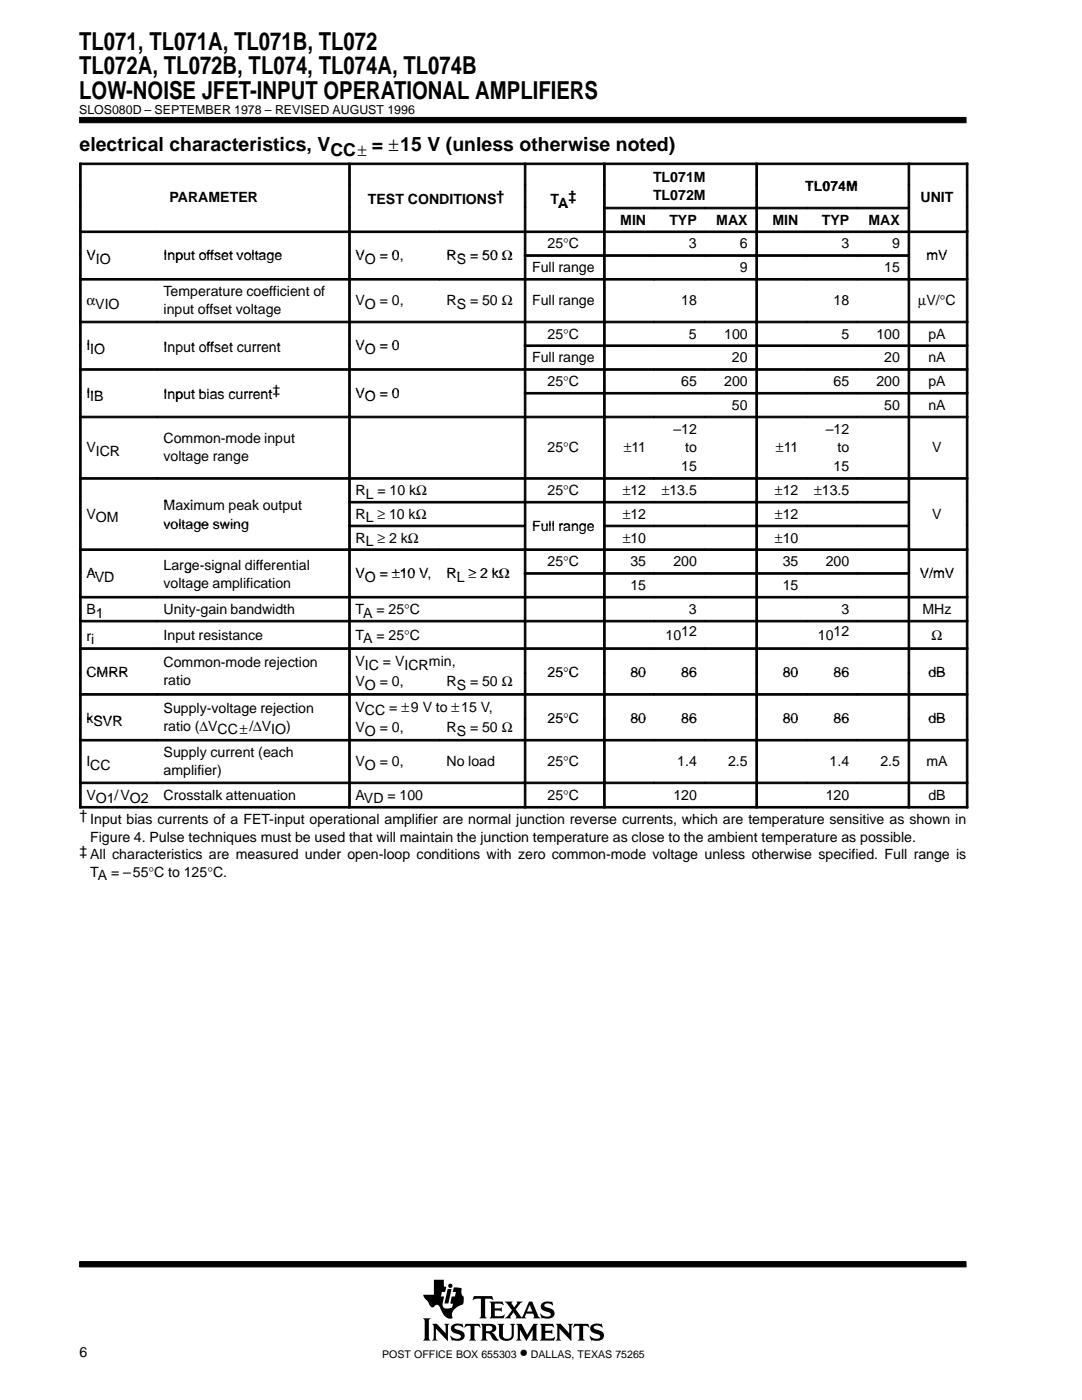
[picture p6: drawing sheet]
<svg xmlns="http://www.w3.org/2000/svg" width="216mm" height="279mm" viewBox="0 0 216 279" stroke-linecap="round" stroke-linejoin="round" font-family="sans-serif">
<g fill="#000" stroke="#000" stroke-width=".2">
<path d="M15.9 23.4h176.9v1.1h-176.9z" fill-rule="evenodd"/>
<path d="M15.9 251.8h176.9v1h-176.9z" fill-rule="evenodd"/>
</g>
<g fill="#000">
<path d="M89.3 257.3h.8l-.6 2.8h-.8z"/>
<path d="M84.4 263.1h1.5l-.3 .3v3.8l.3 .3h-1.5l.3-.5v-3.4z" fill-rule="evenodd"/>
<path d="M86.2 264.2h1l1.7 1.9v-1.5l-.3-.4h1.1l-.3 .3v3.1l-2.4-2.4v1.9l.3 .4h-1.1l.3-.5v-2.3z" fill-rule="evenodd"/>
<path d="M86.6 255.4h2v1.3l.4 .2-.2 .9h-.6l-.2 .9h.6l-.2 1.1a1.11 1.11 0 0 0 .3 1.3l.6 .1 .9-.3 .2-.7-.5-.1 .2-1.4h.7l.2-.9h-.7l.3-.9 1.5 .2v.9l.1 .5 .3 .2v1a.54 .54 0 0 1-.4 .7l-.4 .2a2.35 2.35 0 0 0-1.5 1.6v.4a.29 .29 0 0 1 .1 .3 .29 .29 0 0 1-.2 .2l-.1 .1a2.21 2.21 0 0 1-2-1.9l-.1-.1a.68 .68 0 0 0-.5-.8 .68 .68 0 0 0-.8 .4 .88 .88 0 0 1-1.1-.8l-.8-1-.2-.6h2.1z" fill-rule="evenodd"/>
<path d="M90.2 264.5a2.17 2.17 0 0 1 1.9-.2l.1-.2 .3 .8-.8-.3h-.7a.36 .36 0 0 0-.3 .4 .36 .36 0 0 0 .4 .3l.3 .1a1.19 1.19 0 0 1 1.3 1.5l-.1 .1a1.23 1.23 0 0 1-1.1 .6l-1.1-.1-.2 .1-.4-1h.1a1.37 1.37 0 0 0 2.1 .2 .6 .6 0 0 0-.8-.6 1.08 1.08 0 0 1-1-.5 1.08 1.08 0 0 1 0-1.1z" fill-rule="evenodd"/>
<path d="M92.9 264.2h2.8l.2 .8-.5-.4h-.6l-.1 .1v2.4l.3 .4h-1.4l.2-.2 .1-.3v-2.3l-.7-.1-.6 .4z" fill-rule="evenodd"/>
<path d="M94.6 258.7h3.6l.2 .8-.7-.3-.9 .1v3.4l.3 .4h-1.4l.3-.4v-3.4l-1-.1-.7 .2z" fill-rule="evenodd"/>
<path d="M95.9 264.2h2.1a.85 .85 0 0 1 1 .8 .85 .85 0 0 1-.9 .9l.4 .3 .7 1 .4 .2-.2 .1a1.11 1.11 0 0 1-1.4-.9l-.3-.4-.7-.1v1l.3 .4h-1.4l.3-.5v-2.3z" fill-rule="evenodd"/>
<path d="M97.7 259.8h2.6l.2 .7-.7-.3h-1.1v.9h1.1l.3-.2v.9l-.3-.2-1.1-.1v1.1l.1 .1h1.3l.5-.4 .1 .1-.2 .7h-2.8l.3-.6v-2.2z" fill-rule="evenodd"/>
<path d="M99.3 264.2h1.3l-.3 .3 .1 2.2 .2 .4 .8 .1a.73 .73 0 0 0 .7-.8v-1.9l-.3-.3h1l-.3 .3v2a1.56 1.56 0 0 1-1.3 1.1 1.56 1.56 0 0 1-1.5-.6l-.1-2.5z" fill-rule="evenodd"/>
<path d="M103 264.2h1.1l1.1 2.2 1.2-2.2h.9l-.3 .4v2.5l.4 .4h-1.4l.3-.4v-1.7l-1.3 2.2-1.3-2.3v1.8l.4 .4h-1.1l.3-.5v-2.3z" fill-rule="evenodd"/>
<path d="M100.7 259.8h1.6l-.2 .4 .5 .7 .6-.8-.1-.3h1.2l-.5 .3-.9 1.2 1 1.5a.22 .22 0 0 0 .3 0 .22 .22 0 0 0 .1-.2l1.3-2.8h.6l1.2 2.8 .4 .5-1.4-.1a.24 .24 0 0 0 .2-.1 .24 .24 0 0 0 0-.3l-.2-.4h-1.4l-.3 .6 .3 .3h-2.2l.2-.4-.5-.8-.7 .9 .2 .3h-1.3l.5-.4 1-1.2z" fill-rule="evenodd"/>
<path d="M108.1 260.2l.1-.1a1.87 1.87 0 0 1 1.4-.3l.4 .1 .2-.2 .2 .8-1.1-.4a.44 .44 0 0 0-.7 .4 .44 .44 0 0 0 .6 .4 1.34 1.34 0 0 1 1.4 1.4 1.13 1.13 0 0 1-1.1 .9l-.8-.1a.37 .37 0 0 0-.6 .1l-.3-1 .1-.1 .6 .5 .8 .2a.47 .47 0 0 0 .6-.5 .47 .47 0 0 0-.5-.5h-.2a1.11 1.11 0 0 1-1.2-1.6z" fill-rule="evenodd"/>
<path d="M107.7 264.2h2.6l.2 .8-.6-.4-1.1 .1v.9h1l.4-.3v.9l-.3-.2h-1.1v1.1h1.4l.5-.3-.2 .7h-2.8l.3-.5v-2.3z" fill-rule="evenodd"/>
<path d="M110.9 264.2h1l1.7 1.9v-1.5l-.3-.4h1l-.3 .4v3l-2.4-2.4v1.9l.3 .4h-1l.3-.4v-2.5z" fill-rule="evenodd"/>
<path d="M114.6 264.2h2.8l.2 .8-.5-.4h-.6l-.1 .1v2.4l.3 .4h-1.4l.3-.4v-2.4l-.1-.1h-.6l-.6 .4z" fill-rule="evenodd"/>
<path d="M118 264.5a2.12 2.12 0 0 1 1.9-.2l.1-.2 .3 .8-.8-.3h-.7a.35 .35 0 0 0-.3 .2 .35 .35 0 0 0 .2 .4l.5 .2a1.16 1.16 0 0 1 1.2 1.6 1.23 1.23 0 0 1-1.1 .6l-1.1-.1-.2 .1-.4-1 .9 .5 .7 .1a.47 .47 0 0 0 .6-.5 .47 .47 0 0 0-.6-.4 1.29 1.29 0 0 1-1.4-1.5z" fill-rule="evenodd"/>
<circle cx="89.9" cy="256.6" r=".43"/>
</g>
<g fill="#fff">
<path d="M105.7 260.4l.5 1.3h-1z"/>
<path d="M97 264.7l.6-.1a.56 .56 0 0 1 .7 .5 .56 .56 0 0 1-.7 .6h-.6z" fill-rule="evenodd"/>
</g>
<g fill="#000" stroke="#000" stroke-width=".2">
<path d="M15.9 32.5h.3v4.4h-.3z" fill-rule="evenodd"/>
<path d="M15.9 32.5h53.7v.4h-53.7z" fill-rule="evenodd"/>
<path d="M15.9 36.9h.3v4.4h-.3z" fill-rule="evenodd"/>
<path d="M69.6 32.5h.3v4.4h-.3z" fill-rule="evenodd"/>
<path d="M69.6 32.5h35v.4h-35z" fill-rule="evenodd"/>
<path d="M69.6 36.9h.3v4.4h-.3z" fill-rule="evenodd"/>
<path d="M104.6 32.5h.3v4.4h-.3z" fill-rule="evenodd"/>
<path d="M104.6 32.5h15.8v.4h-15.8z" fill-rule="evenodd"/>
<path d="M104.6 36.9h.3v4.4h-.3z" fill-rule="evenodd"/>
<path d="M120.4 32.5h.4v4.4h-.4z" fill-rule="evenodd"/>
<path d="M120.4 32.5h30.4v.4h-30.4z" fill-rule="evenodd"/>
<path d="M120.4 36.9h.4v4.4h-.4z" fill-rule="evenodd"/>
<path d="M150.8 32.5h.3v4.4h-.3z" fill-rule="evenodd"/>
<path d="M150.8 32.5h30.4v.4h-30.4z" fill-rule="evenodd"/>
<path d="M150.8 36.9h.3v4.4h-.3z" fill-rule="evenodd"/>
<path d="M181.2 32.5h.3v4.4h-.3z" fill-rule="evenodd"/>
<path d="M181.2 32.5h11.9v.4h-11.9z" fill-rule="evenodd"/>
<path d="M181.2 36.9h.3v4.4h-.3z" fill-rule="evenodd"/>
<path d="M192.8 32.5h.3v4.4h-.3z" fill-rule="evenodd"/>
<path d="M192.8 36.9h.3v4.4h-.3z" fill-rule="evenodd"/>
<path d="M15.9 41.4h.3v4.7h-.3z" fill-rule="evenodd"/>
<path d="M15.9 46.1h.3v4.7h-.3z" fill-rule="evenodd"/>
<path d="M15.9 46.1h15.4v.3h-15.4z" fill-rule="evenodd"/>
<path d="M15.9 50.8h.3v4.8h-.3z" fill-rule="evenodd"/>
<path d="M15.9 55.6h.3v8.5h-.3z" fill-rule="evenodd"/>
<path d="M15.9 55.6h15.4v.3h-15.4z" fill-rule="evenodd"/>
<path d="M31.3 46.1h38.3v.3h-38.3z" fill-rule="evenodd"/>
<path d="M31.3 55.6h38.3v.3h-38.3z" fill-rule="evenodd"/>
<path d="M69.6 41.4h.3v4.7h-.3z" fill-rule="evenodd"/>
<path d="M69.6 46.1h.3v4.7h-.3z" fill-rule="evenodd"/>
<path d="M69.6 46.1h18.1v.3h-18.1z" fill-rule="evenodd"/>
<path d="M69.6 50.8h.3v4.8h-.3z" fill-rule="evenodd"/>
<path d="M69.6 55.6h.3v8.5h-.3z" fill-rule="evenodd"/>
<path d="M69.6 55.6h18.1v.3h-18.1z" fill-rule="evenodd"/>
<path d="M87.7 46.1h16.9v.3h-16.9z" fill-rule="evenodd"/>
<path d="M87.7 55.6h16.9v.3h-16.9z" fill-rule="evenodd"/>
<path d="M104.6 41.4h.3v4.7h-.3z" fill-rule="evenodd"/>
<path d="M104.6 46.1h.3v4.7h-.3z" fill-rule="evenodd"/>
<path d="M104.6 46.1h15.8v.3h-15.8z" fill-rule="evenodd"/>
<path d="M104.6 50.8h.3v4.8h-.3z" fill-rule="evenodd"/>
<path d="M104.6 50.8h15.8v.4h-15.8z" fill-rule="evenodd"/>
<path d="M104.6 55.6h.3v8.5h-.3z" fill-rule="evenodd"/>
<path d="M104.6 55.6h15.8v.3h-15.8z" fill-rule="evenodd"/>
<path d="M120.4 41.4h.4v4.7h-.4z" fill-rule="evenodd"/>
<path d="M120.4 41.4h10.1v.3h-10.1z" fill-rule="evenodd"/>
<path d="M120.4 46.1h.4v4.7h-.4z" fill-rule="evenodd"/>
<path d="M120.4 46.1h10.1v.3h-10.1z" fill-rule="evenodd"/>
<path d="M120.4 50.8h.4v4.8h-.4z" fill-rule="evenodd"/>
<path d="M120.4 50.8h10.1v.4h-10.1z" fill-rule="evenodd"/>
<path d="M120.4 55.6h.4v8.5h-.4z" fill-rule="evenodd"/>
<path d="M120.4 55.6h10.1v.3h-10.1z" fill-rule="evenodd"/>
<path d="M130.6 41.4h10.1v.3h-10.1z" fill-rule="evenodd"/>
<path d="M130.6 46.1h10.1v.3h-10.1z" fill-rule="evenodd"/>
<path d="M130.6 50.8h10.1v.4h-10.1z" fill-rule="evenodd"/>
<path d="M130.6 55.6h10.1v.3h-10.1z" fill-rule="evenodd"/>
<path d="M140.7 41.4h10.1v.3h-10.1z" fill-rule="evenodd"/>
<path d="M140.7 46.1h10.1v.3h-10.1z" fill-rule="evenodd"/>
<path d="M140.7 50.8h10.1v.4h-10.1z" fill-rule="evenodd"/>
<path d="M140.7 55.6h10.1v.3h-10.1z" fill-rule="evenodd"/>
<path d="M150.8 41.4h.3v4.7h-.3z" fill-rule="evenodd"/>
<path d="M150.8 41.4h10.1v.3h-10.1z" fill-rule="evenodd"/>
<path d="M150.8 46.1h.3v4.7h-.3z" fill-rule="evenodd"/>
<path d="M150.8 46.1h10.1v.3h-10.1z" fill-rule="evenodd"/>
<path d="M150.8 50.8h.3v4.8h-.3z" fill-rule="evenodd"/>
<path d="M150.8 50.8h10.1v.4h-10.1z" fill-rule="evenodd"/>
<path d="M150.8 55.6h.3v8.5h-.3z" fill-rule="evenodd"/>
<path d="M150.8 55.6h10.1v.3h-10.1z" fill-rule="evenodd"/>
<path d="M161 41.4h10.1v.3h-10.1z" fill-rule="evenodd"/>
<path d="M161 46.1h10.1v.3h-10.1z" fill-rule="evenodd"/>
<path d="M161 50.8h10.1v.4h-10.1z" fill-rule="evenodd"/>
<path d="M161 55.6h10.1v.3h-10.1z" fill-rule="evenodd"/>
<path d="M171.1 41.4h10.1v.3h-10.1z" fill-rule="evenodd"/>
<path d="M171.1 46.1h10.1v.3h-10.1z" fill-rule="evenodd"/>
<path d="M171.1 50.8h10.1v.4h-10.1z" fill-rule="evenodd"/>
<path d="M171.1 55.6h10.1v.3h-10.1z" fill-rule="evenodd"/>
<path d="M181.2 41.4h.3v4.7h-.3z" fill-rule="evenodd"/>
<path d="M181.2 46.1h.3v4.7h-.3z" fill-rule="evenodd"/>
<path d="M181.2 46.1h11.9v.3h-11.9z" fill-rule="evenodd"/>
<path d="M181.2 50.8h.3v4.8h-.3z" fill-rule="evenodd"/>
<path d="M181.2 55.6h.3v8.5h-.3z" fill-rule="evenodd"/>
<path d="M181.2 55.6h11.9v.3h-11.9z" fill-rule="evenodd"/>
<path d="M192.8 41.4h.3v4.7h-.3z" fill-rule="evenodd"/>
<path d="M192.8 46.1h.3v4.7h-.3z" fill-rule="evenodd"/>
<path d="M192.8 50.8h.3v4.8h-.3z" fill-rule="evenodd"/>
<path d="M192.8 55.6h.3v8.5h-.3z" fill-rule="evenodd"/>
<path d="M15.9 64.1h.3v4.7h-.3z" fill-rule="evenodd"/>
<path d="M15.9 64.1h15.4v.3h-15.4z" fill-rule="evenodd"/>
<path d="M15.9 68.8h.3v4.8h-.3z" fill-rule="evenodd"/>
<path d="M15.9 73.6h.3v4.7h-.3z" fill-rule="evenodd"/>
<path d="M15.9 73.6h15.4v.3h-15.4z" fill-rule="evenodd"/>
<path d="M15.9 78.3h.3v4.7h-.3z" fill-rule="evenodd"/>
<path d="M31.3 64.1h38.3v.3h-38.3z" fill-rule="evenodd"/>
<path d="M31.3 73.6h38.3v.3h-38.3z" fill-rule="evenodd"/>
<path d="M69.6 64.1h.3v4.7h-.3z" fill-rule="evenodd"/>
<path d="M69.6 64.1h35v.3h-35z" fill-rule="evenodd"/>
<path d="M69.6 68.8h.3v4.8h-.3z" fill-rule="evenodd"/>
<path d="M69.6 73.6h.3v4.7h-.3z" fill-rule="evenodd"/>
<path d="M69.6 73.6h35v.3h-35z" fill-rule="evenodd"/>
<path d="M69.6 78.3h.3v4.7h-.3z" fill-rule="evenodd"/>
<path d="M104.6 64.1h.3v4.7h-.3z" fill-rule="evenodd"/>
<path d="M104.6 64.1h15.8v.3h-15.8z" fill-rule="evenodd"/>
<path d="M104.6 68.8h.3v4.8h-.3z" fill-rule="evenodd"/>
<path d="M104.6 68.8h15.8v.4h-15.8z" fill-rule="evenodd"/>
<path d="M104.6 73.6h.3v4.7h-.3z" fill-rule="evenodd"/>
<path d="M104.6 73.6h15.8v.3h-15.8z" fill-rule="evenodd"/>
<path d="M104.6 78.3h.3v4.7h-.3z" fill-rule="evenodd"/>
<path d="M104.6 78.3h15.8v.3h-15.8z" fill-rule="evenodd"/>
<path d="M120.4 64.1h.4v4.7h-.4z" fill-rule="evenodd"/>
<path d="M120.4 64.1h10.1v.3h-10.1z" fill-rule="evenodd"/>
<path d="M120.4 68.8h.4v4.8h-.4z" fill-rule="evenodd"/>
<path d="M120.4 68.8h10.1v.4h-10.1z" fill-rule="evenodd"/>
<path d="M120.4 73.6h.4v4.7h-.4z" fill-rule="evenodd"/>
<path d="M120.4 73.6h10.1v.3h-10.1z" fill-rule="evenodd"/>
<path d="M120.4 78.3h.4v4.7h-.4z" fill-rule="evenodd"/>
<path d="M120.4 78.3h10.1v.3h-10.1z" fill-rule="evenodd"/>
<path d="M130.6 64.1h10.1v.3h-10.1z" fill-rule="evenodd"/>
<path d="M130.6 68.8h10.1v.4h-10.1z" fill-rule="evenodd"/>
<path d="M130.6 73.6h10.1v.3h-10.1z" fill-rule="evenodd"/>
<path d="M130.6 78.3h10.1v.3h-10.1z" fill-rule="evenodd"/>
<path d="M140.7 64.1h10.1v.3h-10.1z" fill-rule="evenodd"/>
<path d="M140.7 68.8h10.1v.4h-10.1z" fill-rule="evenodd"/>
<path d="M140.7 73.6h10.1v.3h-10.1z" fill-rule="evenodd"/>
<path d="M140.7 78.3h10.1v.3h-10.1z" fill-rule="evenodd"/>
<path d="M150.8 64.1h.3v4.7h-.3z" fill-rule="evenodd"/>
<path d="M150.8 64.1h10.1v.3h-10.1z" fill-rule="evenodd"/>
<path d="M150.8 68.8h.3v4.8h-.3z" fill-rule="evenodd"/>
<path d="M150.8 68.8h10.1v.4h-10.1z" fill-rule="evenodd"/>
<path d="M150.8 73.6h.3v4.7h-.3z" fill-rule="evenodd"/>
<path d="M150.8 73.6h10.1v.3h-10.1z" fill-rule="evenodd"/>
<path d="M150.8 78.3h.3v4.7h-.3z" fill-rule="evenodd"/>
<path d="M150.8 78.3h10.1v.3h-10.1z" fill-rule="evenodd"/>
<path d="M161 64.1h10.1v.3h-10.1z" fill-rule="evenodd"/>
<path d="M161 68.8h10.1v.4h-10.1z" fill-rule="evenodd"/>
<path d="M161 73.6h10.1v.3h-10.1z" fill-rule="evenodd"/>
<path d="M161 78.3h10.1v.3h-10.1z" fill-rule="evenodd"/>
<path d="M171.1 64.1h10.1v.3h-10.1z" fill-rule="evenodd"/>
<path d="M171.1 68.8h10.1v.4h-10.1z" fill-rule="evenodd"/>
<path d="M171.1 73.6h10.1v.3h-10.1z" fill-rule="evenodd"/>
<path d="M171.1 78.3h10.1v.3h-10.1z" fill-rule="evenodd"/>
<path d="M181.2 64.1h.3v4.7h-.3z" fill-rule="evenodd"/>
<path d="M181.2 64.1h11.9v.3h-11.9z" fill-rule="evenodd"/>
<path d="M181.2 68.8h.3v4.8h-.3z" fill-rule="evenodd"/>
<path d="M181.2 68.8h11.9v.4h-11.9z" fill-rule="evenodd"/>
<path d="M181.2 73.6h.3v4.7h-.3z" fill-rule="evenodd"/>
<path d="M181.2 73.6h11.9v.3h-11.9z" fill-rule="evenodd"/>
<path d="M181.2 78.3h.3v4.7h-.3z" fill-rule="evenodd"/>
<path d="M181.2 78.3h11.9v.3h-11.9z" fill-rule="evenodd"/>
<path d="M192.8 64.1h.3v4.7h-.3z" fill-rule="evenodd"/>
<path d="M192.8 68.8h.3v4.8h-.3z" fill-rule="evenodd"/>
<path d="M192.8 73.6h.3v4.7h-.3z" fill-rule="evenodd"/>
<path d="M192.8 78.3h.3v4.7h-.3z" fill-rule="evenodd"/>
<path d="M15.9 83.1h.3v12.2h-.3z" fill-rule="evenodd"/>
<path d="M15.9 83.1h15.4v.3h-15.4z" fill-rule="evenodd"/>
<path d="M15.9 95.3h.3v4.7h-.3z" fill-rule="evenodd"/>
<path d="M15.9 95.3h15.4v.3h-15.4z" fill-rule="evenodd"/>
<path d="M31.3 83.1h38.3v.3h-38.3z" fill-rule="evenodd"/>
<path d="M31.3 95.3h38.3v.3h-38.3z" fill-rule="evenodd"/>
<path d="M69.6 83.1h.3v12.2h-.3z" fill-rule="evenodd"/>
<path d="M69.6 83.1h35v.3h-35z" fill-rule="evenodd"/>
<path d="M69.6 95.3h.3v4.7h-.3z" fill-rule="evenodd"/>
<path d="M69.6 95.3h35v.3h-35z" fill-rule="evenodd"/>
<path d="M104.6 83.1h.3v12.2h-.3z" fill-rule="evenodd"/>
<path d="M104.6 83.1h15.8v.3h-15.8z" fill-rule="evenodd"/>
<path d="M104.6 95.3h.3v4.7h-.3z" fill-rule="evenodd"/>
<path d="M104.6 95.3h15.8v.3h-15.8z" fill-rule="evenodd"/>
<path d="M120.4 83.1h.4v12.2h-.4z" fill-rule="evenodd"/>
<path d="M120.4 83.1h10.1v.3h-10.1z" fill-rule="evenodd"/>
<path d="M120.4 95.3h.4v4.7h-.4z" fill-rule="evenodd"/>
<path d="M120.4 95.3h10.1v.3h-10.1z" fill-rule="evenodd"/>
<path d="M130.6 83.1h10.1v.3h-10.1z" fill-rule="evenodd"/>
<path d="M130.6 95.3h10.1v.3h-10.1z" fill-rule="evenodd"/>
<path d="M140.7 83.1h10.1v.3h-10.1z" fill-rule="evenodd"/>
<path d="M140.7 95.3h10.1v.3h-10.1z" fill-rule="evenodd"/>
<path d="M150.8 83.1h.3v12.2h-.3z" fill-rule="evenodd"/>
<path d="M150.8 83.1h10.1v.3h-10.1z" fill-rule="evenodd"/>
<path d="M150.8 95.3h.3v4.7h-.3z" fill-rule="evenodd"/>
<path d="M150.8 95.3h10.1v.3h-10.1z" fill-rule="evenodd"/>
<path d="M161 83.1h10.1v.3h-10.1z" fill-rule="evenodd"/>
<path d="M161 95.3h10.1v.3h-10.1z" fill-rule="evenodd"/>
<path d="M171.1 83.1h10.1v.3h-10.1z" fill-rule="evenodd"/>
<path d="M171.1 95.3h10.1v.3h-10.1z" fill-rule="evenodd"/>
<path d="M181.2 83.1h.3v12.2h-.3z" fill-rule="evenodd"/>
<path d="M181.2 83.1h11.9v.3h-11.9z" fill-rule="evenodd"/>
<path d="M181.2 95.3h.3v4.7h-.3z" fill-rule="evenodd"/>
<path d="M181.2 95.3h11.9v.3h-11.9z" fill-rule="evenodd"/>
<path d="M192.8 83.1h.3v12.2h-.3z" fill-rule="evenodd"/>
<path d="M192.8 95.3h.3v4.7h-.3z" fill-rule="evenodd"/>
<path d="M15.9 100.1h.3v4.7h-.3z" fill-rule="evenodd"/>
<path d="M15.9 104.8h.3v4.7h-.3z" fill-rule="evenodd"/>
<path d="M15.9 109.5h.3v4.8h-.3z" fill-rule="evenodd"/>
<path d="M15.9 109.5h15.4v.4h-15.4z" fill-rule="evenodd"/>
<path d="M15.9 114.3h.3v4.7h-.3z" fill-rule="evenodd"/>
<path d="M15.9 119h.3v4.8h-.3z" fill-rule="evenodd"/>
<path d="M15.9 119h15.4v.3h-15.4z" fill-rule="evenodd"/>
<path d="M31.3 109.5h38.3v.4h-38.3z" fill-rule="evenodd"/>
<path d="M31.3 119h38.3v.3h-38.3z" fill-rule="evenodd"/>
<path d="M69.6 100.1h.3v4.7h-.3z" fill-rule="evenodd"/>
<path d="M69.6 100.1h35v.3h-35z" fill-rule="evenodd"/>
<path d="M69.6 104.8h.3v4.7h-.3z" fill-rule="evenodd"/>
<path d="M69.6 104.8h35v.3h-35z" fill-rule="evenodd"/>
<path d="M69.6 109.5h.3v4.8h-.3z" fill-rule="evenodd"/>
<path d="M69.6 109.5h18.1v.4h-18.1z" fill-rule="evenodd"/>
<path d="M69.6 114.3h.3v4.7h-.3z" fill-rule="evenodd"/>
<path d="M69.6 119h.3v4.8h-.3z" fill-rule="evenodd"/>
<path d="M69.6 119h35v.3h-35z" fill-rule="evenodd"/>
<path d="M87.7 109.5h16.9v.4h-16.9z" fill-rule="evenodd"/>
<path d="M104.6 100.1h.3v4.7h-.3z" fill-rule="evenodd"/>
<path d="M104.6 100.1h15.8v.3h-15.8z" fill-rule="evenodd"/>
<path d="M104.6 104.8h.3v4.7h-.3z" fill-rule="evenodd"/>
<path d="M104.6 109.5h.3v4.8h-.3z" fill-rule="evenodd"/>
<path d="M104.6 109.5h15.8v.4h-15.8z" fill-rule="evenodd"/>
<path d="M104.6 114.3h.3v4.7h-.3z" fill-rule="evenodd"/>
<path d="M104.6 114.3h15.8v.3h-15.8z" fill-rule="evenodd"/>
<path d="M104.6 119h.3v4.8h-.3z" fill-rule="evenodd"/>
<path d="M104.6 119h15.8v.3h-15.8z" fill-rule="evenodd"/>
<path d="M120.4 100.1h.4v4.7h-.4z" fill-rule="evenodd"/>
<path d="M120.4 100.1h10.1v.3h-10.1z" fill-rule="evenodd"/>
<path d="M120.4 104.8h.4v4.7h-.4z" fill-rule="evenodd"/>
<path d="M120.4 104.8h10.1v.3h-10.1z" fill-rule="evenodd"/>
<path d="M120.4 109.5h.4v4.8h-.4z" fill-rule="evenodd"/>
<path d="M120.4 109.5h10.1v.4h-10.1z" fill-rule="evenodd"/>
<path d="M120.4 114.3h.4v4.7h-.4z" fill-rule="evenodd"/>
<path d="M120.4 114.3h10.1v.3h-10.1z" fill-rule="evenodd"/>
<path d="M120.4 119h.4v4.8h-.4z" fill-rule="evenodd"/>
<path d="M120.4 119h10.1v.3h-10.1z" fill-rule="evenodd"/>
<path d="M130.6 100.1h10.1v.3h-10.1z" fill-rule="evenodd"/>
<path d="M130.6 104.8h10.1v.3h-10.1z" fill-rule="evenodd"/>
<path d="M130.6 109.5h10.1v.4h-10.1z" fill-rule="evenodd"/>
<path d="M130.6 114.3h10.1v.3h-10.1z" fill-rule="evenodd"/>
<path d="M130.6 119h10.1v.3h-10.1z" fill-rule="evenodd"/>
<path d="M140.7 100.1h10.1v.3h-10.1z" fill-rule="evenodd"/>
<path d="M140.7 104.8h10.1v.3h-10.1z" fill-rule="evenodd"/>
<path d="M140.7 109.5h10.1v.4h-10.1z" fill-rule="evenodd"/>
<path d="M140.7 114.3h10.1v.3h-10.1z" fill-rule="evenodd"/>
<path d="M140.7 119h10.1v.3h-10.1z" fill-rule="evenodd"/>
<path d="M150.8 100.1h.3v4.7h-.3z" fill-rule="evenodd"/>
<path d="M150.8 100.1h10.1v.3h-10.1z" fill-rule="evenodd"/>
<path d="M150.8 104.8h.3v4.7h-.3z" fill-rule="evenodd"/>
<path d="M150.8 104.8h10.1v.3h-10.1z" fill-rule="evenodd"/>
<path d="M150.8 109.5h.3v4.8h-.3z" fill-rule="evenodd"/>
<path d="M150.8 109.5h10.1v.4h-10.1z" fill-rule="evenodd"/>
<path d="M150.8 114.3h.3v4.7h-.3z" fill-rule="evenodd"/>
<path d="M150.8 114.3h10.1v.3h-10.1z" fill-rule="evenodd"/>
<path d="M150.8 119h.3v4.8h-.3z" fill-rule="evenodd"/>
<path d="M150.8 119h10.1v.3h-10.1z" fill-rule="evenodd"/>
<path d="M161 100.1h10.1v.3h-10.1z" fill-rule="evenodd"/>
<path d="M161 104.8h10.1v.3h-10.1z" fill-rule="evenodd"/>
<path d="M161 109.5h10.1v.4h-10.1z" fill-rule="evenodd"/>
<path d="M161 114.3h10.1v.3h-10.1z" fill-rule="evenodd"/>
<path d="M161 119h10.1v.3h-10.1z" fill-rule="evenodd"/>
<path d="M171.1 100.1h10.1v.3h-10.1z" fill-rule="evenodd"/>
<path d="M171.1 104.8h10.1v.3h-10.1z" fill-rule="evenodd"/>
<path d="M171.1 109.5h10.1v.4h-10.1z" fill-rule="evenodd"/>
<path d="M171.1 114.3h10.1v.3h-10.1z" fill-rule="evenodd"/>
<path d="M171.1 119h10.1v.3h-10.1z" fill-rule="evenodd"/>
<path d="M181.2 100.1h.3v4.7h-.3z" fill-rule="evenodd"/>
<path d="M181.2 104.8h.3v4.7h-.3z" fill-rule="evenodd"/>
<path d="M181.2 109.5h.3v4.8h-.3z" fill-rule="evenodd"/>
<path d="M181.2 109.5h11.9v.4h-11.9z" fill-rule="evenodd"/>
<path d="M181.2 114.3h.3v4.7h-.3z" fill-rule="evenodd"/>
<path d="M181.2 119h.3v4.8h-.3z" fill-rule="evenodd"/>
<path d="M181.2 119h11.9v.3h-11.9z" fill-rule="evenodd"/>
<path d="M192.8 100.1h.3v4.7h-.3z" fill-rule="evenodd"/>
<path d="M192.8 104.8h.3v4.7h-.3z" fill-rule="evenodd"/>
<path d="M192.8 109.5h.3v4.8h-.3z" fill-rule="evenodd"/>
<path d="M192.8 114.3h.3v4.7h-.3z" fill-rule="evenodd"/>
<path d="M192.8 119h.3v4.8h-.3z" fill-rule="evenodd"/>
<path d="M15.9 123.8h.3v5.5h-.3z" fill-rule="evenodd"/>
<path d="M15.9 123.8h15.4v.3h-15.4z" fill-rule="evenodd"/>
<path d="M15.9 129.3h.3v5h-.3z" fill-rule="evenodd"/>
<path d="M15.9 129.3h15.4v.3h-15.4z" fill-rule="evenodd"/>
<path d="M15.9 134.4h.3v4h-.3z" fill-rule="evenodd"/>
<path d="M15.9 138.4h.3v5.1h-.3z" fill-rule="evenodd"/>
<path d="M15.9 138.4h15.4v.3h-15.4z" fill-rule="evenodd"/>
<path d="M31.3 123.8h38.3v.3h-38.3z" fill-rule="evenodd"/>
<path d="M31.3 129.3h38.3v.3h-38.3z" fill-rule="evenodd"/>
<path d="M31.3 138.4h38.3v.3h-38.3z" fill-rule="evenodd"/>
<path d="M69.6 123.8h.3v5.5h-.3z" fill-rule="evenodd"/>
<path d="M69.6 123.8h35v.3h-35z" fill-rule="evenodd"/>
<path d="M69.6 129.3h.3v5h-.3z" fill-rule="evenodd"/>
<path d="M69.6 129.3h35v.3h-35z" fill-rule="evenodd"/>
<path d="M69.6 134.4h.3v4h-.3z" fill-rule="evenodd"/>
<path d="M69.6 138.4h.3v5.1h-.3z" fill-rule="evenodd"/>
<path d="M69.6 138.4h35v.3h-35z" fill-rule="evenodd"/>
<path d="M104.6 123.8h.3v5.5h-.3z" fill-rule="evenodd"/>
<path d="M104.6 123.8h15.8v.3h-15.8z" fill-rule="evenodd"/>
<path d="M104.6 129.3h.3v5h-.3z" fill-rule="evenodd"/>
<path d="M104.6 129.3h15.8v.3h-15.8z" fill-rule="evenodd"/>
<path d="M104.6 134.4h.3v4h-.3z" fill-rule="evenodd"/>
<path d="M104.6 138.4h.3v5.1h-.3z" fill-rule="evenodd"/>
<path d="M104.6 138.4h15.8v.3h-15.8z" fill-rule="evenodd"/>
<path d="M120.4 123.8h.4v5.5h-.4z" fill-rule="evenodd"/>
<path d="M120.4 123.8h10.1v.3h-10.1z" fill-rule="evenodd"/>
<path d="M120.4 129.3h.4v5h-.4z" fill-rule="evenodd"/>
<path d="M120.4 129.3h10.1v.3h-10.1z" fill-rule="evenodd"/>
<path d="M120.4 134.4h.4v4h-.4z" fill-rule="evenodd"/>
<path d="M120.4 138.4h.4v5.1h-.4z" fill-rule="evenodd"/>
<path d="M120.4 138.4h10.1v.3h-10.1z" fill-rule="evenodd"/>
<path d="M130.6 123.8h10.1v.3h-10.1z" fill-rule="evenodd"/>
<path d="M130.6 129.3h10.1v.3h-10.1z" fill-rule="evenodd"/>
<path d="M130.6 138.4h10.1v.3h-10.1z" fill-rule="evenodd"/>
<path d="M140.7 123.8h10.1v.3h-10.1z" fill-rule="evenodd"/>
<path d="M140.7 129.3h10.1v.3h-10.1z" fill-rule="evenodd"/>
<path d="M140.7 138.4h10.1v.3h-10.1z" fill-rule="evenodd"/>
<path d="M150.8 123.8h.3v5.5h-.3z" fill-rule="evenodd"/>
<path d="M150.8 123.8h10.1v.3h-10.1z" fill-rule="evenodd"/>
<path d="M150.8 129.3h.3v5h-.3z" fill-rule="evenodd"/>
<path d="M150.8 129.3h10.1v.3h-10.1z" fill-rule="evenodd"/>
<path d="M150.8 134.4h.3v4h-.3z" fill-rule="evenodd"/>
<path d="M150.8 138.4h.3v5.1h-.3z" fill-rule="evenodd"/>
<path d="M150.8 138.4h10.1v.3h-10.1z" fill-rule="evenodd"/>
<path d="M161 123.8h10.1v.3h-10.1z" fill-rule="evenodd"/>
<path d="M161 129.3h10.1v.3h-10.1z" fill-rule="evenodd"/>
<path d="M161 138.4h10.1v.3h-10.1z" fill-rule="evenodd"/>
<path d="M171.1 123.8h10.1v.3h-10.1z" fill-rule="evenodd"/>
<path d="M171.1 129.3h10.1v.3h-10.1z" fill-rule="evenodd"/>
<path d="M171.1 138.4h10.1v.3h-10.1z" fill-rule="evenodd"/>
<path d="M181.2 123.8h.3v5.5h-.3z" fill-rule="evenodd"/>
<path d="M181.2 123.8h11.9v.3h-11.9z" fill-rule="evenodd"/>
<path d="M181.2 129.3h.3v5h-.3z" fill-rule="evenodd"/>
<path d="M181.2 129.3h11.9v.3h-11.9z" fill-rule="evenodd"/>
<path d="M181.2 134.4h.3v4h-.3z" fill-rule="evenodd"/>
<path d="M181.2 138.4h.3v5.1h-.3z" fill-rule="evenodd"/>
<path d="M181.2 138.4h11.9v.3h-11.9z" fill-rule="evenodd"/>
<path d="M192.8 123.8h.3v5.5h-.3z" fill-rule="evenodd"/>
<path d="M192.8 129.3h.3v5h-.3z" fill-rule="evenodd"/>
<path d="M192.8 134.4h.3v4h-.3z" fill-rule="evenodd"/>
<path d="M192.8 138.4h.3v5.1h-.3z" fill-rule="evenodd"/>
<path d="M15.9 143.5h.3v4h-.3z" fill-rule="evenodd"/>
<path d="M15.9 147.6h.3v8.5h-.3z" fill-rule="evenodd"/>
<path d="M15.9 147.6h15.4v.3h-15.4z" fill-rule="evenodd"/>
<path d="M15.9 156.1h.3v5.2h-.3z" fill-rule="evenodd"/>
<path d="M15.9 156.1h15.4v.3h-15.4z" fill-rule="evenodd"/>
<path d="M31.3 147.6h38.3v.3h-38.3z" fill-rule="evenodd"/>
<path d="M31.3 156.1h38.3v.3h-38.3z" fill-rule="evenodd"/>
<path d="M69.6 143.5h.3v4h-.3z" fill-rule="evenodd"/>
<path d="M69.6 147.6h.3v8.5h-.3z" fill-rule="evenodd"/>
<path d="M69.6 147.6h18.1v.3h-18.1z" fill-rule="evenodd"/>
<path d="M69.6 156.1h.3v5.2h-.3z" fill-rule="evenodd"/>
<path d="M69.6 156.1h35v.3h-35z" fill-rule="evenodd"/>
<path d="M87.7 147.6h16.9v.3h-16.9z" fill-rule="evenodd"/>
<path d="M104.6 143.5h.3v4h-.3z" fill-rule="evenodd"/>
<path d="M104.6 147.6h.3v8.5h-.3z" fill-rule="evenodd"/>
<path d="M104.6 147.6h15.8v.3h-15.8z" fill-rule="evenodd"/>
<path d="M104.6 156.1h.3v5.2h-.3z" fill-rule="evenodd"/>
<path d="M104.6 156.1h15.8v.3h-15.8z" fill-rule="evenodd"/>
<path d="M120.4 143.5h.4v4h-.4z" fill-rule="evenodd"/>
<path d="M120.4 147.6h.4v8.5h-.4z" fill-rule="evenodd"/>
<path d="M120.4 147.6h10.1v.3h-10.1z" fill-rule="evenodd"/>
<path d="M120.4 156.1h.4v5.2h-.4z" fill-rule="evenodd"/>
<path d="M120.4 156.1h10.1v.3h-10.1z" fill-rule="evenodd"/>
<path d="M130.6 147.6h10.1v.3h-10.1z" fill-rule="evenodd"/>
<path d="M130.6 156.1h10.1v.3h-10.1z" fill-rule="evenodd"/>
<path d="M140.7 147.6h10.1v.3h-10.1z" fill-rule="evenodd"/>
<path d="M140.7 156.1h10.1v.3h-10.1z" fill-rule="evenodd"/>
<path d="M150.8 143.5h.3v4h-.3z" fill-rule="evenodd"/>
<path d="M150.8 147.6h.3v8.5h-.3z" fill-rule="evenodd"/>
<path d="M150.8 147.6h10.1v.3h-10.1z" fill-rule="evenodd"/>
<path d="M150.8 156.1h.3v5.2h-.3z" fill-rule="evenodd"/>
<path d="M150.8 156.1h10.1v.3h-10.1z" fill-rule="evenodd"/>
<path d="M161 147.6h10.1v.3h-10.1z" fill-rule="evenodd"/>
<path d="M161 156.1h10.1v.3h-10.1z" fill-rule="evenodd"/>
<path d="M171.1 147.6h10.1v.3h-10.1z" fill-rule="evenodd"/>
<path d="M171.1 156.1h10.1v.3h-10.1z" fill-rule="evenodd"/>
<path d="M181.2 143.5h.3v4h-.3z" fill-rule="evenodd"/>
<path d="M181.2 147.6h.3v8.5h-.3z" fill-rule="evenodd"/>
<path d="M181.2 147.6h11.9v.3h-11.9z" fill-rule="evenodd"/>
<path d="M181.2 156.1h.3v5.2h-.3z" fill-rule="evenodd"/>
<path d="M181.2 156.1h11.9v.3h-11.9z" fill-rule="evenodd"/>
<path d="M192.8 143.5h.3v4h-.3z" fill-rule="evenodd"/>
<path d="M192.8 147.6h.3v8.5h-.3z" fill-rule="evenodd"/>
<path d="M192.8 156.1h.3v5.2h-.3z" fill-rule="evenodd"/>
<path d="M15.9 160.9h15.4v.4h-15.4z" fill-rule="evenodd"/>
<path d="M31.3 160.9h38.3v.4h-38.3z" fill-rule="evenodd"/>
<path d="M69.6 160.9h35v.4h-35z" fill-rule="evenodd"/>
<path d="M104.6 160.9h15.8v.4h-15.8z" fill-rule="evenodd"/>
<path d="M120.4 160.9h10.1v.4h-10.1z" fill-rule="evenodd"/>
<path d="M130.6 160.9h10.1v.4h-10.1z" fill-rule="evenodd"/>
<path d="M140.7 160.9h10.1v.4h-10.1z" fill-rule="evenodd"/>
<path d="M150.8 160.9h10.1v.4h-10.1z" fill-rule="evenodd"/>
<path d="M161 160.9h10.1v.4h-10.1z" fill-rule="evenodd"/>
<path d="M171.1 160.9h10.1v.4h-10.1z" fill-rule="evenodd"/>
<path d="M181.2 160.9h11.9v.4h-11.9z" fill-rule="evenodd"/>
</g>
<g font-size="4.9">
<text x="15.8" y="9.9">TL071, TL071A, TL071B, TL072</text>
<text x="15.8" y="14.8">TL072A, TL072B, TL074, TL074A, TL074B</text>
<text x="15.8" y="19.7">LOW-NOISE JFET-INPUT OPERATIONAL AMPLIFIERS</text>
</g>
<text font-size="3.9" x="15.9" y="30.2">electrical characteristics, V</text>
<g font-size="3.5">
<text x="66" y="31.1">CC± =</text>
<text x="77.6" y="30.2">±15 V (unless otherwise noted)</text>
<text x="103.7" y="271">•</text>
</g>
<g font-size="2.8">
<text x="33.8" y="40.4">PARAMETER</text>
<text x="73.4" y="40.8">TEST CONDITIONS†</text>
<text x="99.1" y="40.1">†</text>
<text x="109.9" y="40.8">TA‡</text>
<text x="113.4" y="40.1">‡</text>
<text x="130.3" y="36.3">TL071M</text>
<text x="130.3" y="40">TL072M</text>
<text x="160.7" y="38">TL074M</text>
<text x="183.7" y="40.4">UNIT</text>
<text x="123.8" y="44.8">MIN</text>
<text x="133.6" y="44.8">TYP</text>
<text x="142.9" y="44.8">MAX</text>
<text x="154.1" y="44.8">MIN</text>
<text x="164" y="44.8">TYP</text>
<text x="173.3" y="44.8">MAX</text>
<text x="17.2" y="51.9">VIO</text>
<text x="32.6" y="51.9">Input offset voltage</text>
<text x="70.9" y="51.9">VO = 0,</text>
<text x="70.9" y="51.9">VO = 0</text>
<text x="89.1" y="51.9">RS = 50 Ω</text>
<text x="109.3" y="49.6">25°C</text>
<text x="137.5" y="49.6">3</text>
<text x="147.6" y="49.6">6</text>
<text x="167.9" y="49.6">3</text>
<text x="178" y="49.6">9</text>
<text x="184.9" y="51.9">mV</text>
<text x="32.6" y="59.1">Temperature coefficient of</text>
<text x="106.2" y="54.3">Full range</text>
<text x="147.6" y="54.3">9</text>
<text x="176.4" y="54.3">15</text>
<text x="17.2" y="61">αVIO</text>
<text x="32.6" y="62.8">input offset voltage</text>
<text x="70.9" y="61">VO = 0,</text>
<text x="89.1" y="61">RS = 50 Ω</text>
<text x="106.2" y="61">Full range</text>
<text x="135.9" y="61">18</text>
<text x="166.3" y="61">18</text>
<text x="183.2" y="61">µV/°C</text>
<text x="17.2" y="69.9">IIO</text>
<text x="32.6" y="70.2">Input offset current</text>
<text x="70.9" y="69.9">VO = 0</text>
<text x="109.3" y="67.6">25°C</text>
<text x="137.5" y="67.6">5</text>
<text x="144.5" y="67.6">100</text>
<text x="167.9" y="67.6">5</text>
<text x="174.9" y="67.6">100</text>
<text x="185.2" y="67.6">pA</text>
<text x="106.2" y="72.3">Full range</text>
<text x="109.3" y="77.1">25°C</text>
<text x="135.9" y="77.1">65</text>
<text x="144.5" y="77.1">200</text>
<text x="146.1" y="72.3">20</text>
<text x="166.3" y="77.1">65</text>
<text x="174.9" y="77.1">200</text>
<text x="176.4" y="72.3">20</text>
<text x="185.2" y="72.3">nA</text>
<text x="185.2" y="77.1">pA</text>
<text x="17.2" y="79.4">IIB</text>
<text x="32.6" y="79.6">Input bias current‡</text>
<text x="70.9" y="79.4">VO = 0</text>
<text x="146.1" y="81.8">50</text>
<text x="176.4" y="81.8">50</text>
<text x="185.2" y="81.8">nA</text>
<text x="32.6" y="88.4">Common-mode input</text>
<text x="134.4" y="86.6">–12</text>
<text x="164.8" y="86.6">–12</text>
<text x="17.2" y="90.3">VICR</text>
<text x="32.6" y="92.1">voltage range</text>
<text x="109.3" y="90.3">25°C</text>
<text x="124.5" y="90.3">±11</text>
<text x="135.9" y="93.9">15</text>
<text x="136.7" y="90.2">to</text>
<text x="154.8" y="90.3">±11</text>
<text x="166.3" y="93.9">15</text>
<text x="167.1" y="90.2">to</text>
<text x="186" y="90.3">V</text>
<text x="32.6" y="101.8">M</text>
<text x="32.6" y="101.8">Maximum peak outputt</text>
<text x="38" y="101.8">i</text>
<text x="50.3" y="101.8">k</text>
<text x="55.6" y="101.8">t</text>
<text x="70.9" y="98.8">RL = 10 kΩ</text>
<text x="109.3" y="98.8">25°C</text>
<text x="124.3" y="98.8">±12</text>
<text x="132" y="98.8">±13.5</text>
<text x="154.6" y="98.8">±12</text>
<text x="162.4" y="98.8">±13.5</text>
<text x="17.2" y="103.5">VOM</text>
<text x="32.6" y="105.5">voltage swing</text>
<text x="70.9" y="103.5">RL ≥ 10 kΩ</text>
<text x="106.2" y="105.9">Full range</text>
<text x="124.3" y="103.5">±12</text>
<text x="154.6" y="103.5">±12</text>
<text x="186" y="103.5">V</text>
<text x="32.6" y="113.7">Large-signal differential</text>
<text x="36.7" y="113.7">g</text>
<text x="42.8" y="113.7">g</text>
<text x="70.9" y="108.3">RL ≥ 2 kΩ</text>
<text x="109.3" y="113">25°C</text>
<text x="124.3" y="108.3">±10</text>
<text x="125.8" y="113">35</text>
<text x="134.4" y="113">200</text>
<text x="154.6" y="108.3">±10</text>
<text x="156.2" y="113">35</text>
<text x="164.8" y="113">200</text>
<text x="17.2" y="115.4">AVD</text>
<text x="32.6" y="117.3">voltage amplification</text>
<text x="70.9" y="115.4">VO = ±10 V,</text>
<text x="70.9" y="115.4">VO = ±10 V</text>
<text x="89.1" y="115.4">RL ≥ 2 kΩ</text>
<text x="125.8" y="117.8">15</text>
<text x="156.2" y="117.8">15</text>
<text x="183.5" y="115.4">V/mV</text>
<text x="17.2" y="122.5">B1</text>
<text x="32.6" y="122.5">Unity-gain bandwidth</text>
<text x="70.9" y="122.5">TA = 25°C</text>
<text x="137.5" y="122.5">3</text>
<text x="167.9" y="122.5">3</text>
<text x="184.1" y="122.5">MHz</text>
<text x="17.2" y="127.8">ri</text>
<text x="32.6" y="127.6">Input resistance</text>
<text x="70.9" y="127.6">TA = 25°C</text>
<text x="132.8" y="127.6">1012</text>
<text x="163.2" y="127.6">1012</text>
<text x="185.9" y="127.6">Ω</text>
<text x="17.2" y="135.1">CMRR</text>
<text x="32.6" y="133.1">Common-mode rejection</text>
<text x="32.6" y="136.7">ratio</text>
<text x="70.9" y="132.9">VIC = VICRmin,</text>
<text x="70.9" y="137">VO = 0,</text>
<text x="89.1" y="137">RS = 50 Ω</text>
<text x="109.3" y="135.1">25°C</text>
<text x="125.8" y="135.1">80</text>
<text x="135.9" y="135.1">86</text>
<text x="156.2" y="135.1">80</text>
<text x="166.3" y="135.1">86</text>
<text x="185.2" y="135.1">dB</text>
<text x="32.6" y="142.2">Supply-voltage rejection</text>
<text x="70.9" y="142.1">VCC = ±9 V to ±15 V,</text>
<text x="17.2" y="144.3">kSVR</text>
<text x="32.6" y="145.9">ratio (∆VCC±/∆VIO)</text>
<text x="70.9" y="146.1">VO = 0,</text>
<text x="89.1" y="146.1">RS = 50 Ω</text>
<text x="109.3" y="144.3">25°C</text>
<text x="125.8" y="144.3">80</text>
<text x="135.9" y="144.3">86</text>
<text x="156.2" y="144.3">80</text>
<text x="166.3" y="144.3">86</text>
<text x="185.2" y="144.3">dB</text>
<text x="17.2" y="152.9">ICC</text>
<text x="32.6" y="151.1">Supply current (each</text>
<text x="32.6" y="154.7">amplifier)</text>
<text x="70.9" y="152.9">VO = 0,</text>
<text x="89.1" y="152.9">No load</text>
<text x="109.3" y="152.9">25°C</text>
<text x="135.1" y="152.9">1.4</text>
<text x="145.3" y="152.9">2.5</text>
<text x="165.5" y="152.9">1.4</text>
<text x="175.7" y="152.9">2.5</text>
<text x="184.9" y="152.9">mA</text>
<text x="17.2" y="159.6">VO1/VO2</text>
<text x="32.6" y="159.6">Crosstalk attenuation</text>
<text x="70.9" y="159.6">AVD = 100</text>
<text x="109.3" y="159.6">25°C</text>
<text x="134.4" y="159.6">120</text>
<text x="164.8" y="159.6">120</text>
<text x="185.2" y="159.6">dB</text>
<text x="15.9" y="163.7">† Input bias currents of a FET-input operational amplifier are normal junction reverse currents, which are temperature sensitive as shown in</text>
<text x="18" y="168">Figure 4. Pulse techniques must be used that will maintain the junction temperature as close to the ambient temperature as possible.</text>
<text x="15.9" y="170.8">‡ All characteristics are measured under open-loop conditions with zero common-mode voltage unless otherwise specified. Full range is</text>
<text x="18" y="175">TA = –55°C to 125°C.</text>
<text x="15.9" y="270.7">6</text>
</g>
<text font-size="2.5" x="15.8" y="22.7">SLOS080D – SEPTEMBER 1978 – REVISED AUGUST 1996</text>
<g font-size="2.1">
<text x="76.3" y="271">POST OFFICE BOX 655303</text>
<text x="105.9" y="271">DALLAS, TEXAS 75265</text>
</g>
</svg>
